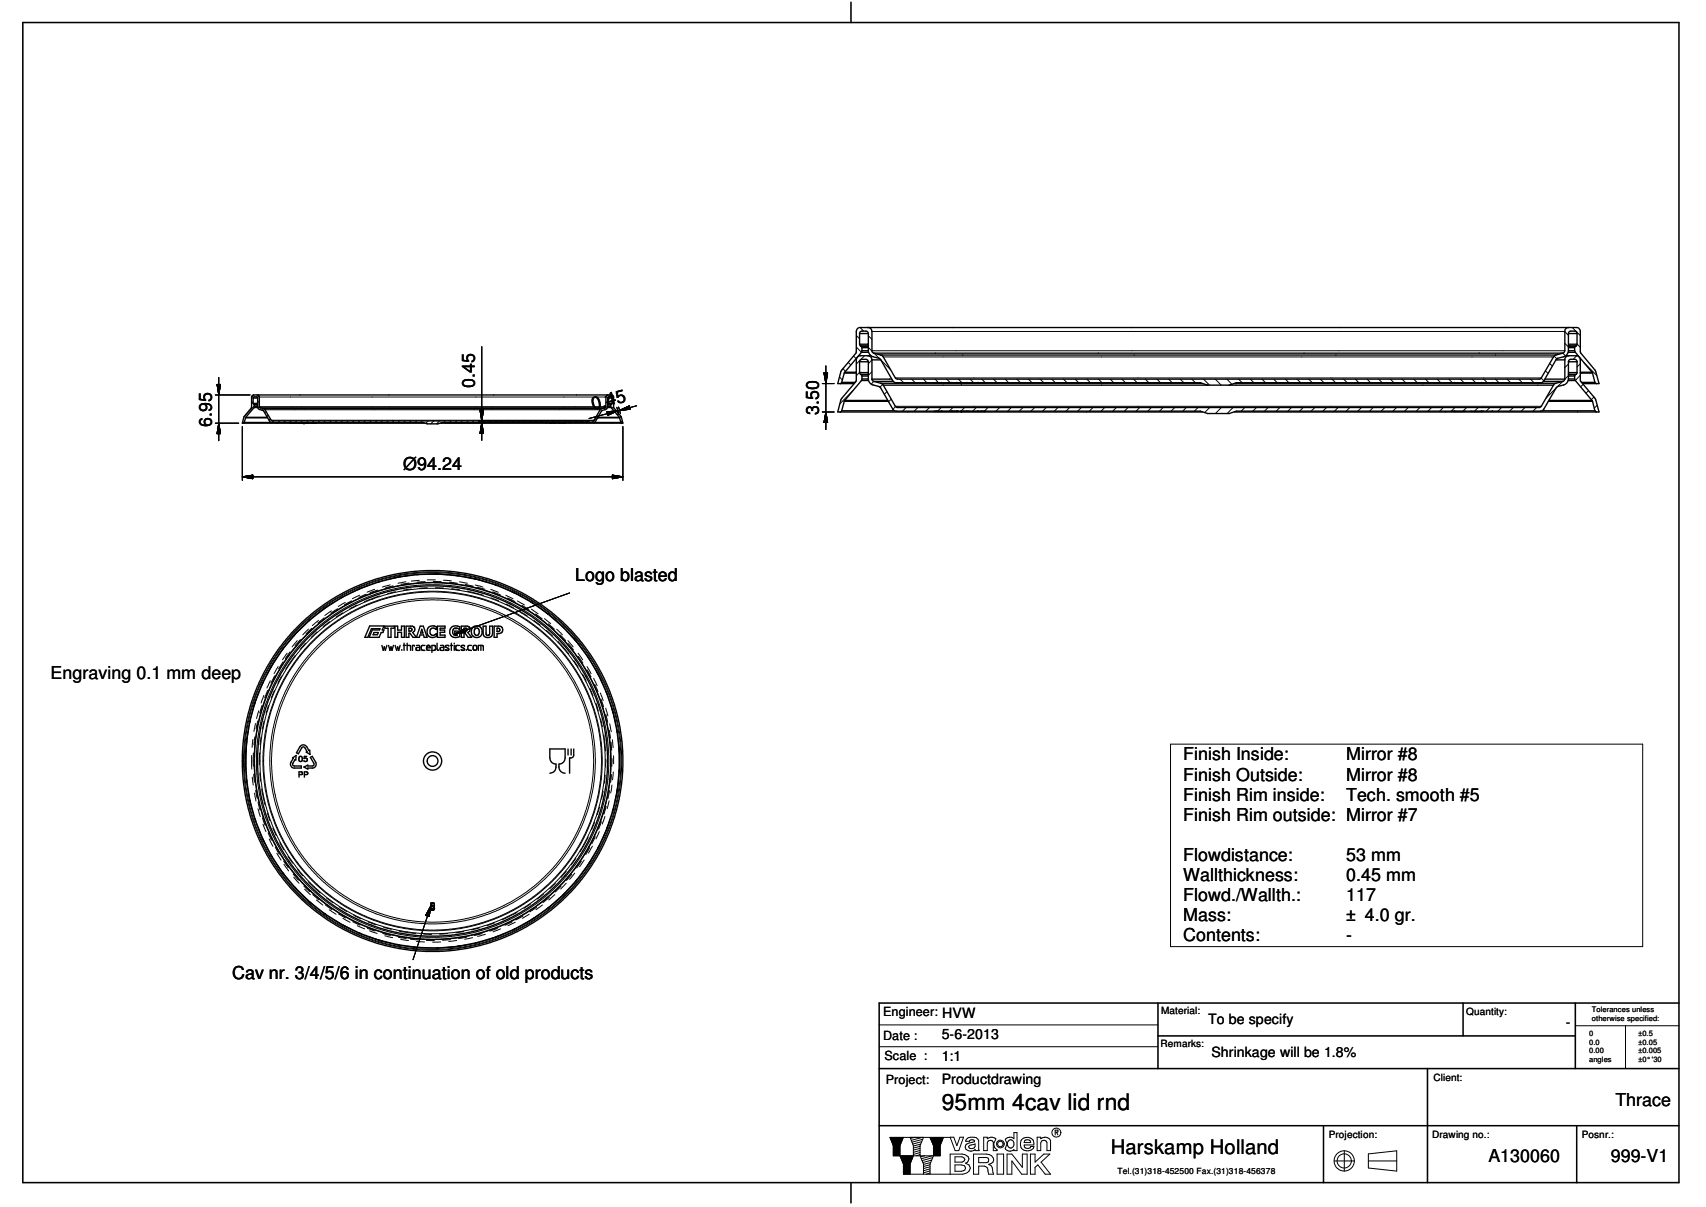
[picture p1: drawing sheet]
<svg xmlns="http://www.w3.org/2000/svg" width="420mm" height="297mm" viewBox="0 0 420 297" stroke-linecap="round" stroke-linejoin="round" font-family="sans-serif">
<g fill="none" stroke="#000" stroke-width=".38">
<path d="M5.6 5.5h407.9v285.5h-407.9zM209.6 .6v4.9M285.2 254.9h102.8M285.2 246.8v16.2M360.3 246.8v8.1M388 246.8v16.2M413.5 246.8h-197v44.2M216.5 277h197M216.5 263h197M326 277v14M351.6 263v28M388.3 277v14"/>
<path d="M209.6 291v5"/>
</g>
<path d="M328.6 285.7h4.9M331.1 283.2v5M337 285.7h7" fill="none" stroke="#000" stroke-width=".25" stroke-dasharray="10 2 2 2"/>
<g fill="none" stroke="#000" stroke-width=".25">
<path d="M53 97.2h8.6M53.5 94.6h.8l-.4 2.6zM53.9 92.9v15.6M62.3 98.8l-.3 .4M62.6 97.2l-.6 .6M62.6 99.9l-2.2 2.3M63.8 97.4l-.4 .4M63.9 97.7h85.3M63.9 98.7l-.5 .4M118.6 85.3v23.1M149.6 98.8l-.4 .4M149.8 97.2l-.6 .6"/>
<path d="M151 97.4l-.3 .3M151.1 98.7l-.4 .4M156.8 99.9l-11.7 3.1M202.5 94.4h2.9M202.9 91.8h.9l-.4 2.6zM203.4 90v15.7M206.7 92.8l.8 .7M207.6 90.7l.6 .7M208.9 89.2l.6 .6M210 96.2l-3.2 3.2M210.2 87.6l.7 .7M210.9 82.5l.8 .9"/>
<path d="M210.9 85.4l1.3 1.3M211.7 91.7l-.8 .8M211.8 80.6l.9 .9M212.9 87.5l-2 2.1M213.9 82.6l.8 .9M213.9 85.5l.8 .9M214.7 86.3h170.7M214.7 81.6h170.7M214.7 88.6l-.8 .9M214.7 91.5l-.8 .9M215.2 93.9l-.6 .6M215.3 86.9l1.3 1.4"/>
<path d="M216.9 88.6l2.5 2.4M217.3 94.7l-.6 .6M217.5 87.8h165.1M218.4 96.4l-.6 .6M219.5 98.2l-.6 .7M220.5 100h159.1M220.5 93h159.1M221.6 93.3l1 .9M224.5 93.3l.9 .9M227.4 93.3l.9 .9M230.3 93.3l.9 .9M233.2 93.3l.8 .9"/>
<path d="M236 93.3l.9 .9M238.9 93.3l.9 .9M241.8 93.3l.9 .9M244.7 93.3l.9 .9M247.6 93.3l.8 .9M250.4 93.3l.9 .9M253.3 93.3l.9 .9M256.1 93.3l1 .9M259 93.3l.9 .9M261.9 93.3l.9 .9M264.8 93.3l.9 .9M267.7 93.3l.9 .9"/>
<path d="M270.5 93.3l.9 .9M273.4 93.3l.9 .9M276.3 93.3l.9 .9M279.2 93.3l.9 .9M282.1 93.3l.8 .9M284.9 93.3l.9 .9M287.8 93.3l.9 .9M290.6 93.3l1 .9M293.5 93.3l.9 .9M296.4 93.3l1.5 1.5M299.3 93.3l1.5 1.5M302.2 93.3l1.2 1.3"/>
<path d="M305 93.3l.9 .9M307.9 93.3l.9 .9M310.8 93.3l.9 .9M313.7 93.3l.9 .9M316.6 93.3l.8 .9M319.4 93.3l.9 .9M322.3 93.3l.9 .9M325.2 93.3l.9 .9M328 93.3l1 .9M330.9 93.3l.9 .9M333.8 93.3l.9 .9M336.7 93.3l.9 .9"/>
<path d="M339.5 93.3l.9 .9M342.4 93.3l.9 .9M345.3 93.3l.9 .9M348.2 93.3l.9 .9M351.1 93.3l.8 .9M353.9 93.3l.9 .9M356.8 93.3l.9 .9M359.7 93.3l.9 .9M362.5 93.3l1 .9M365.4 93.3l.9 .9M368.3 93.3l.9 .9M371.2 93.3l.9 .9"/>
<path d="M374 93.3l.9 .9M376.9 93.3l.9 .9M379.5 93l.7 .7M380.6 91.3l.7 .6M381.7 89.5l.6 .6M382.8 87.7l.6 .6M383.2 95.5l-2.5 2.5M384.8 93.9l-1.3 1.3M384.9 86.9l.7 .7M385.4 81.6l.9 .9M385.4 84.5l.9 .9M386.3 89.6l-.9 .9"/>
<path d="M386.3 92.5l-1 .8M387.2 80.6l2 2M388.3 87.5l-.9 .9M388.4 84.7l.8 .8M389.2 89.5l-.8 .8M389.2 92.4l-1.2 1.2M389.9 94.6l-.6 .6M390.1 89.2l3.2 3.2M391.2 96.1l-.6 .7M392.5 97.7l-.6 .6M393.3 99.7l-.7 .8M53 104.1h5.8"/>
<path d="M53.9 104.1l.4 2.6h-.8zM59.7 117.3l2.6-.4v.9zM59.7 117.3h93.7M59.7 105v13.2M60.2 103.8l-.4 .3M63.9 100.1h85.3M63.9 100.1l-.4 .4M64.8 100.6l-.3 .3M65.3 100.8h82.5M65.5 101.3l-.3 .3M66 102.2l-.3 .3M66.5 103l-.3 .4"/>
<path d="M66.8 103.4h79.5M67.4 103.6l-.4 .4M68.9 103.6l-.5 .4M70.3 103.6l-.5 .4M71.7 103.6l-.5 .4M73.1 103.6l-.5 .4M74.5 103.6l-.5 .4M75.9 103.6l-.5 .4M77.3 103.6l-.5 .4M78.7 103.6l-.4 .4M80.1 103.6l-.4 .4M81.5 103.6l-.4 .4"/>
<path d="M82.9 103.6l-.4 .4M84.3 103.6l-.4 .4M85.7 103.6l-.4 .4M87.2 103.6l-.5 .4M88.5 103.6l-.4 .4M89.9 103.6l-.4 .4M91.3 103.6l-.4 .4M92.8 103.6l-.5 .4M94.2 103.6l-.5 .4M95.6 103.6l-.5 .4M97 103.6l-.4 .4M98.4 103.6l-.5 .4"/>
<path d="M99.8 103.6l-.5 .4M101.2 103.6l-.5 .4M102.6 103.6l-.4 .4M104 103.6l-.4 .4M105.4 103.6l-.6 .6M106.8 103.6l-.7 .7M108.2 103.6l-.7 .7M109.6 103.6l-.4 .4M109.6 104h9.9M111.1 103.6l-.5 .4M112.5 103.6l-.5 .4M113.9 103.6l-.5 .4"/>
<path d="M115.3 103.6l-.5 .4M116.7 103.6l-.5 .4M117.8 103.6h27.4M118.1 103.6l-.5 .4M118.2 101h.9l-.5 2.6zM118.6 104l.5 2.6h-.9zM119.5 103.6l-.5 .4M120.9 103.6l-.4 .4M122.3 103.6l-.4 .4M123.7 103.6l-.4 .4M125.1 103.6l-.4 .4M126.5 103.6l-.4 .4"/>
<path d="M127.9 103.6l-.4 .4M129.4 103.6l-.5 .4M130.8 103.6l-.5 .4M132.2 103.6l-.5 .4M133.6 103.6l-.5 .4M135 103.6l-.5 .4M136.4 103.6l-.5 .4M137.8 103.6l-.5 .4M139.2 103.6l-.4 .4M140.6 103.6l-.4 .4M142 103.6l-.4 .4M143.4 103.6l-.5 .4"/>
<path d="M144.8 103.6l-.4 .4M147.4 102.4l-1.6 1.6M149.5 101.3l2.6-.2-2.4 1.1zM149.6 100.2l-.6 .6M150.8 116.9l2.6 .4-2.6 .5zM151.1 100.1l-.4 .4M151.7 101l-.4 .3M151.9 100.2l.5 1.8M152.3 101.7l-.3 .3M152.3 100.2l.5 1.6M152.6 101l2.4-1.1 .2 .8zM152.9 102.5l-.3 .3"/>
<path d="M153.3 103.6l-.4 .3M153.4 105v13.2M202.5 101.4h2.9M203.4 101.4l.4 2.6h-.9zM220.6 100l-.7 .7M223.2 100.3l-.9 .9M226 100.3l-.8 .9M228.9 100.3l-.9 .9M231.8 100.3l-.9 .9M234.7 100.3l-.9 .9M237.6 100.3l-.9 .9M240.4 100.3l-.8 .9"/>
<path d="M243.3 100.3l-.9 .9M246.2 100.3l-.9 .9M249.1 100.3l-.9 .9M252 100.3l-1 .9M254.8 100.3l-.9 .9M257.7 100.3l-.9 .9M260.6 100.3l-.9 .9M263.4 100.3l-.9 .9M266.3 100.3l-.9 .9M269.2 100.3l-.9 .9M272.1 100.3l-.9 .9M274.9 100.3l-.8 .9"/>
<path d="M277.8 100.3l-.9 .9M280.7 100.3l-.9 .9M283.6 100.3l-.9 .9M286.5 100.3l-.9 .9M289.3 100.3l-.9 .9M292.2 100.3l-.9 .9M295.1 100.3l-.9 .9M297.9 100.3l-1.2 1.3M300.8 100.3l-1.5 1.5M303.7 100.3l-1.5 1.5M306.6 100.3l-.9 .9M309.4 100.3l-.8 .9"/>
<path d="M312.3 100.3l-.9 .9M315.2 100.3l-.9 .9M318.1 100.3l-.9 .9M321 100.3l-.9 .9M323.8 100.3l-.9 .9M326.7 100.3l-.9 .9M329.6 100.3l-.9 .9M332.4 100.3l-.9 .9M335.3 100.3l-.9 .9M338.2 100.3l-.9 .9M341.1 100.3l-.9 .9M343.9 100.3l-.8 .9"/>
<path d="M346.8 100.3l-.9 .9M349.7 100.3l-.9 .9M352.6 100.3l-.9 .9M355.5 100.3l-.9 .9M358.3 100.3l-.9 .9M361.2 100.3l-.9 .9M364.1 100.3l-.9 .9M366.9 100.3l-.9 .9M369.8 100.3l-.9 .9M372.7 100.3l-.9 .9M375.6 100.3l-.9 .9M378.4 100.3l-.8 .9"/>
<path d="M73.2 155.5l-.5 .6M80.7 149.2l-.6 .4M89.3 144.6l-.7 .3M98.8 141.9l-.8 .2M107.8 141.3h.7M112 156l2.4-1.2 .3 .8zM117.5 142.6l.7 .2M126.6 145.9l.7 .3M134.9 151.1l.6 .5M140.3 145.9l-28.3 10.1M142 157.9l.4 .6M63.1 172.1l-.2 .7"/>
<path d="M67.3 163.3l-.4 .6M147.4 166.1l.3 .7M150.9 175.2l.2 .7M60.5 186.4v.9M60.9 181.7l-.1 .7M61.4 196.3l.2 .7M152 194.6l-.2 .7M152.5 184.8v.8M288.3 183.1h116.3v49.9h-116.3zM64.3 205.6l.3 .7M69.2 214.1l.4 .6M144.9 212.7l-.4 .6"/>
<path d="M149.4 204l-.3 .7M75.7 221.4l.5 .5M83.6 227.2l.6 .3M92.5 231.1l.7 .3M102.1 233.1h.8M106.1 222.9l-.4 2.7-.9-.3zM106.1 222.9l-4.4 13.3M112.6 232.9l-.7 .1M122.2 230.5l-.8 .3M130.9 226.3l-.6 .4M138.6 220.3l-.5 .5M216.5 252.2h68.7"/>
<path d="M216.5 257.6h68.7M388 252.4h25.5M400.3 252.4v10.6M219.4 279.9l-.2 .1M219.5 279.9l-.2 .2M219.7 279.9l-.4 .3M219.8 279.9l-.4 .4M219.9 279.9l-.5 .5M220.1 279.9l-.7 .6M220.2 279.9l-.7 .7M220.3 279.9l-.8 .8M220.5 279.9l-.9 .9"/>
<path d="M220.6 279.9l-1 1M220.8 279.9l-1.1 1.1M220.9 279.9l-1.2 1.2M221.1 279.9l-1.4 1.3M221.2 279.9l-1.5 1.4M221.3 279.9l-1.5 1.5M221.5 279.9l-1.7 1.6M221.6 279.9l-1.7 1.7M221.8 279.9l-1.9 1.8M221.9 279.9l-1.9 1.9M222 279.9l-2 2M222.2 279.9l-2.2 2.2"/>
<path d="M222.3 279.9l-2.3 2.3M222.5 279.9l-2.5 2.4M222.5 279.9l-.9 2M224.1 279.9l.8 2v2.5M225.2 279.9l-1 .3M227.2 279.9l-2.8 .7M227.4 279.9l-.8 2v2.5l.8 2.1v2.5M229.1 279.9l.8 2M229.1 279.9h.1M229.3 279.9l-.2 .1M229.4 279.9l-.2 .2M229.5 279.9l-.3 .3"/>
<path d="M229.7 279.9l-.5 .4M229.8 279.9l-.5 .5M229.9 279.9l-.6 .6M230.1 279.9l-.7 .7M230.2 279.9l-.8 .8M230.4 279.9l-1 .9M230.5 279.9l-1 1M230.7 279.9l-1.2 1.1M230.8 279.9l-1.2 1.2M231 279.9l-1.4 1.3M231.1 279.9l-1.5 1.4M231.2 279.9l-1.5 1.5"/>
<path d="M231.4 279.9l-1.7 1.6M231.5 279.9l-1.7 1.7M231.6 279.9l-1.8 1.8M231.8 279.9l-1.9 1.9M231.9 279.9l-2 2M232.1 279.9l-2.2 2.2M232.2 279.9l-2.3 2.3M234 279.9h.9l.8 2 .7-2h.9l-1.2 3.3h-.9zM234 279.9h-14.8l.8 2M242.3 279.9h.9v.3l.1-.1a1.57 1.57 0 0 1 2 .2l-.6 1.2 .3 .9 .6 .6v.2h-1v-2.1l-.6-.5-.6 .2-.2 .5v1.9h-.9zM255.4 279.9h.9v.3a1.52 1.52 0 0 1 2.4 .6v2.4h-.9v-2.1l-.3-.3a.81 .81 0 0 0-1.2 .5v1.9h-.9zM259.9 278.6h.6l.1-.4-.7-.1v1.2"/>
<path d="M260.2 278.6l.4 .7M220 281.9v2.5h11.6v-2.5M221.6 281.9v2.5l.9 2.1M221.6 284.4h.1M221.6 284.2l-.2 .2M221.6 284.1l-.3 .3M221.6 283.9l-.4 .5M221.6 283.8l-.6 .6M221.6 283.6l-.7 .8M221.6 283.5l-.8 .9M221.6 283.4l-1 1M221.6 283.2l-1.1 1.2"/>
<path d="M221.6 283.1l-1.3 1.3M221.6 283l-1.4 1.4M221.6 282.8l-1.6 1.6M221.6 282.7l-1.6 1.6M221.6 282.5l-1.6 1.7M221.6 282.4l-1.6 1.6M221.6 282.2l-1.6 1.7M221.6 282.1l-1.6 1.7M221.6 281.9l-1.6 1.7M221.7 284.4h.1M221.7 281.7l-1.7 1.8M221.9 281.5l-1.9 1.8"/>
<path d="M221.9 284.4l-.2 .2M221.9 281.3l-1.9 1.9M222 284.4l-.3 .2M222 281l-2 2M222.1 280.8l-2.1 2.1M222.1 284.4l-.3 .3M222.2 280.5l-2.2 2.2M222.2 284.4l-.4 .5M222.3 280.3l-2.3 2.3M222.4 280.1l-2.4 2.4M222.4 284.4l-.5 .5M222.5 289h14.6a1.56 1.56 0 0 0 1.7-2l-.2-.3-.8-.4a1.07 1.07 0 0 0 .8-1.2 1.07 1.07 0 0 0-1-1l-3.6-.1v5"/>
<path d="M222.5 286.5v2.5M222.5 284.4l-.6 .6M222.7 284.4l-.8 .8M222.8 284.4l-.8 .8M223 284.4l-1 1M223.1 284.4l-1 1.1M223.3 284.4l-1.2 1.1M223.4 284.4l-1.2 1.3M223.5 284.4l-1.3 1.3M223.7 284.4l-1.5 1.4M223.8 284.4l-1.5 1.6M223.9 284.4l-1.6 1.6"/>
<path d="M224.1 284.4l-1.7 1.8M224.1 286.5v2.5M224.1 288.9v.1M224.1 288.8l-.2 .2M224.1 288.6l-.3 .4M224.1 288.5l-.5 .5M224.1 288.3l-.6 .7M224.1 288.2l-.8 .8M224.1 288l-.9 1M224.1 287.9l-1 1.1M224.1 287.7l-1.2 1.3M224.1 287.6l-1.3 1.4"/>
<path d="M224.1 287.5l-1.4 1.5M224.1 287.3l-1.6 1.7M224.1 287.2l-1.6 1.6M224.1 287.1l-1.6 1.6M224.1 286.9l-1.6 1.6M224.1 286.8l-1.6 1.6M224.1 286.6l-1.6 1.7M224.1 286.5l-1.6 1.6M224.2 286.3l-1.7 1.7M224.2 284.4l-1.8 1.9M224.3 286l-1.8 1.9M224.4 284.4l-1.9 1.9"/>
<path d="M224.4 285.8l-1.9 1.9M224.5 285.5l-2 2.1M224.5 284.4l-2 2.1M224.6 285.3l-2.1 2.1M224.7 284.4l-2.2 2.2M224.7 285.1l-2.2 2.2M224.8 284.9l-2.3 2.2M224.8 284.4l-2.3 2.3M224.9 284.6l-2.4 2.4M224.9 284.4l-.8 2.1M224.9 284.4l-2.4 2.5M226.6 284.1l-1 .3"/>
<path d="M226.6 283.6l-1.7 .5M226.6 283.1l-1.7 .5M226.6 282.6l-1.7 .4M226.6 282.1l-1.7 .4M226.8 281.6l-1.9 .4M227 281l-2.2 .6M227.2 280.4l-2.6 .7M227.7 284.4l-1 .3M229.1 288.7l-1 .3M229.1 288.2l-1.7 .4M229.1 287.7l-1.7 .4M229.1 287.1l-1.7 .5"/>
<path d="M229.1 286.6l-1.7 .5M229.2 286.1l-1.8 .5M229.5 285.5l-2.2 .6M229.6 284.4l-2.7 .8M229.7 284.9l-2.6 .7M229.9 281.9v2.5l-.8 2.1v2.5M231.6 281.9l.8-2-2.5 2.4M231.6 284.4h-.1M231.6 284.2l-.3 .2M231.6 284.1l-.4 .3M231.6 283.9l-.6 .5M231.6 283.8l-.7 .6"/>
<path d="M231.6 283.6l-.8 .8M231.6 283.5l-1 .9M231.6 283.4l-1.1 1M231.6 283.2l-1.2 1.2M231.6 283.1l-1.4 1.3M231.6 283l-1.5 1.4M231.6 282.8l-1.7 1.6M231.6 282.7l-1.7 1.6M231.6 282.5l-1.7 1.7M231.6 282.4l-1.7 1.6M231.6 282.2l-1.7 1.7M231.6 282.1l-1.7 1.7"/>
<path d="M231.6 281.9l-1.7 1.7M231.6 281.7l-1.7 1.8M231.7 281.5l-1.8 1.8M231.8 281.3l-1.9 1.9M231.9 281l-2 2M232 280.8l-2.1 2.1M232.1 280.5l-2.2 2.2M232.2 280.3l-2.3 2.3M232.3 280.1l-2.4 2.4M235.2 286.7l2.2 .2 .4 .5-.2 .6-.8 .2h-1.6zM235.2 284.7h1.7l.5 .3 .2 .4-.7 .6h-1.7zM238 280.4a1.89 1.89 0 0 1 3 .4l.2 2.4h-.9l-.2-.3a1.54 1.54 0 0 1-2.4-.5v-.2a1.55 1.55 0 0 1 1.7-1.1l.5-.1 .1-.2a.75 .75 0 0 0-1.3 .1h-.8z"/>
<path d="M238.7 281.9l1.4-.4v.7a.91 .91 0 0 1-1.5 .1zM239.8 284h3.1a1.33 1.33 0 0 1 1.5 .6 1.33 1.33 0 0 1-.2 1.7l-.7 .3 .7 .4 .5 2h-1.2a2.5 2.5 0 0 0-.7-1.9l-1.8-.1v2h-1.2zM241 284.9l2.3 .1 .2 .7-.2 .3-.4 .1h-1.9zM245.6 284h1.6v5h-1.6zM247.7 280.2a1.49 1.49 0 0 1 2 0v-1.5h.8v4.5h-.8v-.3l-.1 .1a1.42 1.42 0 0 1-2-.3l.4-1.2-.4-1zM248 284h1.2l2.6 3.3v-3.3h1.2v5h-1.4l-2.4-3.3v3.3h-1.2zM248.3 280.9a.77 .77 0 0 1 .8-.4 .77 .77 0 0 1 .6 .8 .94 .94 0 0 1-.9 1.2 1.08 1.08 0 0 1-.5-1.6zM251.6 280.5a1.72 1.72 0 0 1 2-.5 1.72 1.72 0 0 1 1 1.8h-2.3a.82 .82 0 0 0 .6 .8 .82 .82 0 0 0 .9-.4h.8a1.76 1.76 0 0 1-3 .4 2.25 2.25 0 0 1 0-2.1zM252.4 280.7l.5-.2 .7 .1 .2 .6h-1.5zM253.8 284h1.1v2l2.2-2h1.5l-2.2 2 2.3 3h-1.3l-1.8-2.3-.7 .6v1.7h-1.1zM337 284l7-.8v5l-7-.8z"/>
<circle cx="106.5" cy="187.3" r="46.4"/>
<circle cx="106.5" cy="187.3" r="39.6"/>
<circle cx="106.5" cy="187.3" r="41.6"/>
<circle cx="106.5" cy="187.3" r="42.5"/>
<circle cx="106.5" cy="187.3" r="40.1"/>
<circle cx="106.5" cy="187.3" r="46.1"/>
<circle cx="106.5" cy="187.3" r="43.9"/>
<circle cx="106.5" cy="187.3" r="41.8"/>
<circle cx="106.5" cy="187.3" r="46.6"/>
<circle cx="106.6" cy="187.3" r="43.4"/>
<circle cx="260.2" cy="278.7" r="1.11"/>
<circle cx="246.4" cy="281.5" r=".94"/>
<circle cx="246.4" cy="281.5" r=".66"/>
<circle cx="331" cy="285.7" r="2.49"/>
<circle cx="331.1" cy="285.7" r="1.75"/>
</g>
<g fill="none" stroke="#000" stroke-width=".34">
<path d="M62.3 99.3l.2 .2M62.3 98l.3-.3h.6l.2 .3M62.3 98v1.3M62.3 98h1.1M62.3 99.3h1.1M62.5 99.5l.1 .2M62.5 99.5h.9M62.6 99.7v.4M62.6 99.7h.8M63.4 97.2l.3 .1 .2 .3v2.6l.2 .2M63.4 98v2M149.6 98l.2-.3h.7l.2 .3"/>
<path d="M149.6 98v2M149.6 99.7h.8M149.6 98h1.1M149.6 99.3h1.1M149.6 99.5h1M149.7 97.2l-.5 .3v2.6l-.2 .3M150.4 99.7v.4M150.6 99.5l-.2 .2M150.7 99.3l-.1 .2M150.7 98v1.3M207.3 94.1l-.4 .3M207.3 94.1h3.3"/>
<path d="M207.9 98.8l-.6 2.3M207.9 98.8h10.9M207.9 91.8l-.6 2.3M207.9 91.8h3M208.1 98.6l-.2 .2M208.1 91.6l-.2 .2M208.1 98.6h10.5M208.1 91.6h2.8M210.3 94.4h-4l.9-3.2 3.7-4.5v-5.1a.94 .94 0 0 1 1-1h176.3a.94 .94 0 0 1 1 1v5.2l3.6 4.3 1 3.3h-4M211.7 91.7l.3 .4M211.7 89l.1-.3 .4-.3 1.3 .1 .4 .5M211.7 84.7l.3 .4"/>
<path d="M211.7 82.1l.1-.4 .4-.2h1.3l.4 .6M211.7 82.1v2.6M211.7 89v2.7M211.7 89h2.2M211.7 91.7h2.2M211.7 82.1h2.2M211.7 84.7h2.2M212 92.1l.1 .1M212 92.1h1.9M212 85.1l.1 .1M212 85.1h1.9M212.1 92.2l.2 .3"/>
<path d="M212.1 85.2l.2 .4M212.1 92.2h1.8M212.1 85.2h1.8M212.2 93.6l-4.1 5M212.2 93.6h1.7M212.2 86.7l-4.1 4.9M212.2 86.7h1.7M212.3 93.3l-.1 .3M212.3 86.3l-.1 .4M212.3 85.6v.7M212.3 92.5v.8M212.3 93.3h1.6"/>
<path d="M212.3 92.5h1.6M212.3 86.3h1.6M212.3 85.6h1.6M213.7 87.5a1.01 1.01 0 0 1 1 1.1M213.7 80.6a.94 .94 0 0 1 1 1v4.8l.5 .5M213.9 89v4.5l.2 .6 .7 .6 1.7 .4 .4 .3 3 5.4 .6 .4h75.1l1.8 .6h5.3l1.8-.6h75l.7-.4 3.2-5.5 1.9-.6 .9-.9 .1-4.8M213.9 82.1v4.5l.2 .5 .4 .5 2.1 .6 .3 .2 3 5.3 .6 .5h75.1l1.8 .6M214.5 87.5h-2.6a1.01 1.01 0 0 0-1 1.1v5.2l-3.7 4.3-.9 3.3h89.8M214.7 93.3l.2 .4 .3 .2M214.7 88.6v4.7M214.7 93.3h5M214.7 88.6h2.2"/>
<path d="M215.2 93.9l1.7 .4M215.2 93.9h4.8M215.2 86.9l1.7 .5M215.2 86.9h169.7M216.9 94.3l.6 .5M216.9 87.4l.6 .4 3 5.2 .4 .3h158.3l.4-.3 3-5.2 .6-.4M216.9 94.3h79M216.9 87.4h166.3M217.5 94.8l3 5.2 .4 .3h158.3l.4-.3 3-5.2M217.5 94.8h165.1M230.1 94.2v.1M230.3 94.2v.1"/>
<path d="M230.7 94.1v.2M231.1 94.2v.1M231.2 94.2v.1M231.8 94.1v.2M232 94.2v.1M234.4 94.1v.2M234.6 94.2v.1M234.9 94.2v.1M235.2 94.2v.1M235.5 94.2v.1M235.6 94.1v.2M235.7 94.2v.1"/>
<path d="M235.9 94.2v.1M236 94.2v.1M236.7 94.2v.1M236.8 94.1v.2M236.9 94.2v.1M237.3 94.2v.1M237.6 94.2v.1M238 94.2v.1M238.2 94.1v.2M238.6 94.2v.1M240.8 94.2v.1M240.9 94.1v.2"/>
<path d="M241.6 94.2v.1M241.7 94.2v.1M242.1 94.1v.2M242.5 94.2v.1M242.7 94.2v.1M304.2 94.3h79M357.8 94.2v.1M358.3 94.1v.2M360.8 94.2v.1M362.3 94.2v.1M364.9 94.1v.2M365.3 94.2v.1"/>
<path d="M367.5 94.1v.2M380.1 93.9h4.8M380.5 93.3h4.9M381.3 98.8h10.9M381.5 98.6h10.6M383.2 94.3l-.6 .5M383.2 88.6h2.2M384.9 93.9l-1.7 .4M384.9 86.9l-1.7 .5M385.4 93.3l-.5 .6M385.4 88.6v4.7M385.6 87.5h2.6a1.01 1.01 0 0 1 1 1.1v5.2l3.6 4.2 1 3.4h-89.8"/>
<path d="M386.2 93.6h1.8M386.2 86.7h1.8M386.3 89l.1-.3 .3-.3 1.4 .1 .3 .5M386.3 82.1l-.1 4.8-.6 .7-2 .6-.3 .2-3.1 5.3-.7 .5h-75l-1.8 .6M386.3 82.1l.1-.4 .3-.2h1.4l.3 .6M386.3 93.3h1.5M386.3 92.5h1.5M386.3 89h2.1M386.3 91.7h2.1M386.3 92.1h1.9M386.3 92.2h1.7M386.3 86.3h1.5"/>
<path d="M386.3 85.6h1.5M386.3 82.1h2.1M386.3 84.7h2.1M386.3 85.1h1.9M386.3 85.2h1.7M386.4 87.5a.94 .94 0 0 0-1 1.1M386.4 80.6a.88 .88 0 0 0-1 1v4.7l-.5 .6M387.8 93.3l.2 .3M387.8 86.3l.2 .4M387.8 85.6v.7M387.8 92.5v.8M388 93.6l4.1 5"/>
<path d="M388 86.7l4.1 4.9M388 92.2l-.2 .3M388 85.2l-.2 .4M388.2 92.1l-.2 .1M388.2 85.1l-.2 .1M388.4 91.7l-.2 .4M388.4 84.7l-.2 .4M388.4 82.1v2.6M388.4 89v2.7M389.2 91.6h2.9M389.2 91.8h3M389.5 94.1h3.3"/>
<path d="M392.1 98.6l.1 .2M392.1 91.6l.1 .2M392.2 98.8l.6 2.3M392.2 91.8l.6 2.3M392.8 94.1l.4 .3M60.1 104l-.1 .1M60.1 104h6.6M60.5 102.8l-.4 1.2M60.5 102.8h5.4M60.5 102.7v.1M60.5 102.7h5.4M62.6 100.3l-2.1 2.4"/>
<path d="M62.6 100.3h.8M62.6 100.1v.2M62.6 100.1h.8M63.4 100l.3 .6 1.2 .5 1.6 2.7 .3 .2h37.5l.9 .3h2.7l.9-.3h37.5l.3-.2 1.6-2.7 1.2-.5 .2-.6M64.1 100.4l.9 .2M64.1 100.4h84.9M65 100.6l.3 .2 1.7 2.8h79.1l1.7-2.8 .3-.2M65 100.6h83.1M71.5 104v.1M71.7 104v.1M71.8 104v.1M72 104v.1"/>
<path d="M72.1 104v.1M72.4 104v.1M72.5 104v.1M73.7 104v.1M74 104v.1M74.1 104v.1M74.3 104v.1M74.4 104v.1M74.5 104v.1M74.8 104v.1M74.9 104v.1M75 104v.1"/>
<path d="M75.1 104v.1M75.3 104v.1M75.5 104v.1M75.6 104v.1M75.8 104v.1M76.9 104v.1M77 104v.1M77.3 104v.1M77.5 104v.1M77.8 104v.1M77.9 104v.1M104.6 104.1h-44.9l.4-1.6 1.9-2.2v-2.7l.2-.3 .3-.1h88.1l.3 .1 .2 .3v2.7l1.8 2.2 .5 1.6h-44.9"/>
<path d="M135.4 104v.1M135.6 104v.1M136.9 104v.1M137.7 104v.1M139 104v.1M139.2 104v.1M140.3 104v.1M146.4 104h6.5M147.2 102.8h5.4M147.2 102.7h5.4M149 100.4l-.9 .2M149.6 100.3h.9"/>
<path d="M149.6 100.1h.8M150.4 100.1l.1 .2M150.5 100.3l2.1 2.4M152.6 102.7v.1M152.6 102.8l.3 1.2M152.9 104l.2 .1M207.3 101.1l-.4 .3M207.3 101.1h13M230.1 101.2h5.9M230.3 101.2v.1M230.7 101.1v.2M231.1 101.2v.1"/>
<path d="M231.2 101.2v.1M231.8 101.1v.2M232 101.2v.1M234.4 101.1v.2M234.6 101.2v.1M234.9 101.2v.1M235.2 101.2v.1M235.5 101.2v.1M235.6 101.1v.2M235.7 101.2v.1M235.9 101.2v.1M236.7 101.2h6"/>
<path d="M236.8 101.1v.2M236.9 101.2v.1M237.3 101.2v.1M237.6 101.2v.1M238 101.2v.1M238.2 101.1v.2M238.6 101.2v.1M240.8 101.2v.1M240.9 101.1v.2M241.6 101.2v.1M241.7 101.2v.1M242.1 101.1v.2"/>
<path d="M242.5 101.2v.1M357.8 101.2h3M358.3 101.1v.2M362.3 101.2h3M364.9 101.1v.2M367.5 101.1v.2M379.8 101.1h13M392.8 101.1l.4 .3M69.8 159.6l-.4 .5M72.7 156.1l-.4 .5M76.5 152.4l-.5 .5M80.1 149.6l-.6 .5"/>
<path d="M84.5 146.9l-.6 .3M88.6 144.9l-.6 .3M91 154.1h3.6l-.5 .9h.5l-.3 .7h-.4l-.5 1.1h-2.5l.8-1.8h1.8l.1-.3h-2.1l-.9 2.1h-.7zM92.1 155.7h1.1l-.2 .5h-1.1zM93.6 143.1l-.7 .2M94.1 158.8l.3 1.3 .2-.9 .3 .9 .4-1.3M94.8 154.1h2.3v.5h-.8v2.2h-.7v-2.2h-.8zM95.7 158.8l.3 1.3 .3-.9 .3 .9 .3-1.3M97.3 154.1h.6v1h1v-1h.7v2.7h-.7v-1.2h-1v1.2h-.6zM97.3 158.8l.4 1.3 .2-.9 .3 .9 .3-1.3M98 142a46.2 46.2 0 0 1 19.5 .6M98 142a46.1 46.1 0 0 0-36.5 55"/>
<path d="M98 142.1l-.7 .1M99 159.9v.2M99.3 158.8h.6M99.5 158.3v1.8M100 154.1h1.5l.6 .3v.8l-.5 .5 1 1.1 .9-2.7h.8l.9 2.7h-.7l-.2-.5h-.8l-.2 .5h-1.6l-.7-1h-.3v1h-.7zM100.3 158.8l.8 .2v1.1M100.3 158.3v1.8M100.7 154.6l.7 .1-.1 .5-.6 .1zM102.1 159l-.1-.2h-.4v1.3M102.6 158.8l.7 .1 .1 1.2-.8-.1v-.7h.8M103.2 141.4h-.7M103.9 154.9l.3 .9h-.6z"/>
<path d="M104.6 158.8h-.6l-.3 .3 .1 .8 .2 .1 .6 .1M105.1 159.4h.8l-.2-.6-.6 .2v.8l.2 .2h.6M105.6 154.3a1.57 1.57 0 0 1 1.4-.2l.5 .2v.6a.87 .87 0 0 0-.9-.4 .87 .87 0 0 0-.7 .6v.7a.88 .88 0 0 0 .7 .6 .88 .88 0 0 0 .9-.4v.6a1.73 1.73 0 0 1-1.9-.1l-.4-.7v-.9zM107 141.3h.8M107.6 158.3v1.5l.4 .2M107.7 154.1h1.9v.5h-1.2v.5h1.1v.5h-1.1v.7h1.2v.5h-1.9zM108.5 158.8l.8 .1v1.2l-.8-.1v-.7h.8M110.6 159.8l-.3 .3-.6-.2M110.6 159l-.2-.2h-.6l-.1 .2 .9 .8M111 158.8h.5M111.2 154.4l.9-.4 1.1 .3v.6l-.6-.3h-.6l-.5 .6 .1 .8 .5 .4h.5v-.6h-.6v-.5h1.2v1.4l-1.3 .2-.7-.4-.4-.7v-.9zM111.2 158.3v1.8"/>
<path d="M111.9 158.3v.2M111.9 158.8v1.3M112.3 141.6l.7 .1M113.1 158.8h-.7l-.1 .2v.9l.8 .2M113.6 154.1h1.5l.6 .3v.8l-.5 .5 1 1.1h-.9l-.8-1h-.2v1h-.7zM114.3 154.6l.7 .1-.1 .5-.6 .1zM114.4 159.8l-.3 .3-.4-.1-.1-.1M114.4 159l-.1-.2-.7 .2 .1 .3 .7 .5M114.8 159.9v.2M116.1 158.8h-.7l-.2 .3 .1 .8 .1 .1 .7 .1M116.6 159l.7-.1 .1 .2-.1 .9h-.6l-.2-.2zM116.7 142.4l.8 .2"/>
<path d="M117 154.7l.2-.1a.94 .94 0 0 1 .9 .8 .94 .94 0 0 1-.7 1 1.01 1.01 0 0 1-.6-1.4zM117.5 142.6a45.6 45.6 0 0 1 24.5 15.3M118.4 158.8v1.3M119 154.1h.7v1.7a.46 .46 0 0 0 .1 .5 .46 .46 0 0 0 .6 0l.2-.3v-1.9h.7v2.1l-.3 .4-.6 .3-.9-.1-.4-.5zM121.7 154.1h1.6a.91 .91 0 0 1 .6 1 .91 .91 0 0 1-.9 .8h-.6v.9h-.7zM121.8 143.9l.7 .2M122.4 154.6l.7 .2-.1 .5-.6 .1zM126 145.6l.6 .3M130.6 148.1l.6 .4M138.4 154.1l.5 .5M141.5 157.4l.5 .5M142 157.9a46 46 0 0 1 2.9 54.8"/>
<path d="M61.6 177.2l-.1 .7M62.9 172.8l-.3 .7M64.8 168l-.3 .6M66.9 163.9l-.4 .6M106.4 160.1l.8-.2-.1-1-.7-.1v1.8M110 160l.1 .1M113.9 160v.1M113.9 160.1h.1M117.8 160.1v-1.3h1.1l.1 .2v1.1M144.7 161.5l.4 .6M147 165.4l.4 .7M149.3 170.2l.2 .7"/>
<path d="M150.7 174.5l.2 .7M151.9 179.6l.1 .7M60.5 187.3v.7M60.7 191.8l.1 .7M60.8 182.4l-.1 .8M61.5 197l1.4 4.7 1.7 4.6M61.6 197l.1 .7M72 186.5l.9-.6-.1 1.1-.1-.1-.6 .9a.43 .43 0 0 0 0 .5 .43 .43 0 0 0 .4 .2h1.7v.5h-1.7a.95 .95 0 0 1-.8-1.4l.5-1zM73.6 190.6h.8l.1-.5-.9-.2v1.4M73.8 186.2a.63 .63 0 0 1 .7 .4 .63 .63 0 0 1-.4 .8l-.5-.2zM73.9 183.8l.7-.5 .7 .2 .8 1.2 .2-.1 .1 1.1-1-.6 .2-.1-.5-1a.45 .45 0 0 0-.8 0l-.8 1.5-.5-.2zM75 190.6h.7l.1-.4-.3-.3h-.5v1.4"/>
<path d="M75.6 186.1h-.6l-.1 .6a.46 .46 0 0 1 .7 0 .46 .46 0 0 1-.1 .6 .46 .46 0 0 1-.7-.1M76.4 186.4l.5-.3 .9 1.5v.8a.85 .85 0 0 1-.9 .6h-1.1v.3l-1-.5 1-.5v.2l1.4-.1 .1-.5zM135.4 190.3a1.52 1.52 0 0 0 1.5-1.5v-.8a1.51 1.51 0 0 1-1.5-1.5v-2.2h3.8v2.2a1.51 1.51 0 0 1-1.5 1.5v.8a1.52 1.52 0 0 0 1.5 1.5M139.9 184.3v1.5M140.7 184.3v1.5M141.3 184.3v1.8a.83 .83 0 0 1-1 .4v3.8M151 199.1l-.2 .6M152.1 193.9l-.1 .7M152.4 184.1l.1 .7M152.5 189.4v.7M62.8 201.4l.2 .7M64.6 206.3l.4 .7"/>
<path d="M64.6 206.3a46.1 46.1 0 0 0 19.6 21.2M66.7 210.4l.4 .5M69.6 214.7l.5 .6M72.5 218.2l.5 .5M139.2 219.7l-.6 .6M142.2 216.4l-.5 .5M144.9 212.7l-2.9 4-3.3 3.6M145.3 212.1l-.4 .6M147.5 208.2l-.3 .6M149.6 203.3l-.2 .7M76.2 221.9l.6 .5M79.8 224.7l.6 .4"/>
<path d="M84.2 227.5l.7 .4M84.2 227.5l4.4 2.2 4.6 1.7M88.3 229.5l.7 .3M93.2 231.4l.8 .1M97.7 232.4l.7 .2M102.9 233.1l.7 .1M106.1 222.2h.5a.36 .36 0 0 1 .4 .4 .36 .36 0 0 1-.4 .3M106.1 222.9h.5M106.2 222.9l-.1 .1M106.5 222.2l-.5 1.4h1M106.6 222.9l.3 .1M106.7 223.1v.9"/>
<path d="M106.8 222.2l-.5 .3-.2 .4M106.9 223.9h-.8M106.9 223l.1 .3M106.9 223.9l-.8 .1M107 222.2h-.9v1.6l.4 .2M107 223.6l-.1 .3M107 223.3v.3M108.1 233.3h-.7M113.4 232.8l-.8 .1M117.8 231.9l-.7 .2M122.8 230.3l-.6 .2M126.9 228.5l-.5 .3"/>
<path d="M131.6 225.9l-.7 .4M135.2 223.3l-.5 .4M138.7 220.3a46.1 46.1 0 0 1-45.5 11.1"/>
<circle cx="117.4" cy="155.5" r="1.41"/>
<circle cx="106.5" cy="187.3" r="43.9"/>
<circle cx="106.5" cy="187.3" r="2.24"/>
<circle cx="106.5" cy="187.3" r="1.31"/>
<circle cx="106.5" cy="187.3" r="46.9"/>
<circle cx="106.6" cy="187.3" r="43.1"/>
</g>
<g fill="none" stroke="#000" stroke-width=".25" stroke-dasharray="2 2 2 2 2 2 2">
<path d="M72.7 156l-1.6 1.9M74.5 154.3l-1.8 1.7M76 154.8l-2.1 2.1-2.8 3.4-3.6 5.5-1.7 3.4-1.3 3.1-1.6 5.8M80.1 149.6l-2 1.5M82.1 148.3l-2 1.3M88.6 144.9l-2.2 1M90.9 144l-2.3 .9M91.1 145.9l2.9-1 3.1-.8 6.7-.9 3.3-.1 3.8 .2 4.3 .6 2.3 .6M91.7 147.3l2.9-1 3.1-.8 6.2-.8 3.1-.1 3.7 .2 3.6 .5 2.9 .7M98 142l-2.4 .6M100 143.2l-6.2 1.3-3.8 1.4-3.5 1.5-5.4 3.3-5.1 4.1M100.4 141.7l-2.4 .3"/>
<path d="M107.8 141.3h-2.5M110.2 141.4l-2.4-.1M117.2 146l3.5 1 2.9 1.2 5.5 2.9 3.9 2.7 2.2 1.9 3.6 3.7M117.5 142.6l-2.4-.5M117.5 144.5l3.9 1.2 2.8 1.1 5.3 2.7 2.7 1.8 2.8 2.2 2 1.8 3 3.1M119.8 143.3l-2.3-.7M126.4 147.4l-5.1-2.2-3.1-1-4.3-.9-6-.6-4.4 .1-3.5 .4M126.7 145.9l-2.3-1M128.9 147l-2.2-1.1M134.9 151.1l-1.9-1.5M136.9 152.7l-2-1.6M138.8 159.4l1.9 2.3 2 3 3 5.5 2 5.9 .8 3.4 .5 3.3"/>
<path d="M140 158.4l2.2 2.8 1.7 2.5 3.2 5.9 1.1 2.8 1.1 3.9 1.2 6.4M142 157.9l-1.7-1.8M143.5 159.9l-1.5-2M61.1 180l-.4 2.4M62.8 172.8l-.7 2.4M62.9 178.1l-.7 4.3-.2 4.9M63.7 170.5l-.9 2.3M66.9 163.9l-1.2 2.2M68.2 161.8l-1.3 2.1M70.3 162.1l2.6-3.5 1.6-1.8 2.6-2.5 2.7-2.2 4.5-3 3.8-2 3-1.2M71.5 162.9l3.4-4.3 3-2.9 2.2-1.9 3.2-2.3 2.9-1.7 3.3-1.6 2.2-.9M108 160l-.3-.1"/>
<path d="M145.6 165.8l-3.1-4.8-2.6-3.3-1.8-2-2.6-2.4-2.6-2-3.2-2.1-3.3-1.8M147.4 166.1l-1.2-2.2M148.5 168.3l-1.1-2.2M150.9 175.2l-.7-2.4M151.5 177.5l-.6-2.3M60.5 187.3l.1 2.4M61.1 194.6l.4 2.4M61.5 197l.6 2.4M62 187.3l.3 6 .7 3.8 .8 2.9 1.1 3.3 1.7 3.8 1.5 2.9 1.8 2.7M62.3 187.3l.4-5.4 .5-3.3 1-3.9 .8-2.6 1.6-3.7 1.9-3.6 1.8-2.7M63.3 196.4l-.7-4-.3-5.1M63.9 187.3l.4-5.8 .5-3.3 1-3.5 2.4-6.1 1.6-3 1.7-2.7"/>
<path d="M64.8 196.1l-.7-4.1-.2-4.7M149 182.8l.2 6.3-.4 4.2-.5 2.8-1.6 5.6-1 2.6-1.8 3.6M150.5 182.7l.2 4.3v3l-1 6.7-.9 3.4-1 3.1-2.6 5.4M150.9 191.9l.2-3.5v-3.3l-.2-2.7-.6-3.8-1.7-6.1-1.3-3.3-1.7-3.4M151.5 197l.5-2.4M152 194.6l.3-2.4M152.5 184.8l-.2-2.4M152.6 187.3l-.1-2.5M63.7 204l.9 2.3M64.6 206.3l1.1 2.2M68.2 212.7l1.4 2.1M69.6 214.8l1.5 1.9"/>
<path d="M69.9 212.7l4 4.9 2.3 2.4 3.5 2.9 5.3 3.5 3.5 1.6 2.5 1.1M76.3 219.5l-2.3-2.3-2.8-3.4-2.8-4.3-2.2-4.1-1.2-3-1.7-6M77.3 218.4l-4.1-4.4-3.4-5-1.6-3-1.7-3.9-1-3.2-.7-2.8M140.3 216.4l1.9-2.3 2-3 1.8-3 1.3-2.7 1.3-3.3 .9-2.9 1-4.6 .4-2.7M143.5 214.7l1.4-2M143.9 207.9l-1.6 2.7-2.4 3.4-3.9 4.2-3 2.6-2.8 2-4.7 2.7M144.9 212.7l1.3-2M145.2 208.6l-1.9 3.2-1.7 2.4-2.5 3-2.1 2.1-2 1.8-3.2 2.5-3.2 2-2.5 1.3M148.5 206.3l.9-2.3M149.4 204l.8-2.3M74.5 220.3l1.7 1.7M76.2 222l1.9 1.5"/>
<path d="M82.1 226.3l2.1 1.2M84.2 227.5l2.2 1.1M90.9 230.5l2.3 .9M91 229.1l2.8 .9 3.8 1 2.7 .4 4 .4 6.3-.1 3.6-.5 3.4-.7M93.2 231.4l2.4 .6M100.1 231l-3-.5-3.1-.8-3.4-1.2-3.2-1.4-3.1-1.6-2.8-1.8-3.4-2.6-1.8-1.6M100.3 229.5l-5.4-1.2-3.2-1-3.9-1.7-4.5-2.5-3.2-2.3-2.8-2.4M100.4 232.9l2.5 .3M102.9 233.2l2.4 .1M110.2 233.1l2.4-.2M112.6 232.9l2.5-.4M117.6 230.5l5-1.6 3.8-1.7 2.8-1.5 3.7-2.4 2.6-2.1 2.6-2.4 2.2-2.4"/>
<path d="M119.8 231.4l2.4-.8M122.2 230.6l2.2-.9M125.5 225.5l-4.1 1.8-3.2 1-5.9 1.3-6.6 .4-5.4-.5M126.1 226.9l-2.9 1.3-4.1 1.5-3.9 .9-3.2 .5-6 .4-5.9-.5M128.9 227.5l2.1-1.2M131 226.3l2-1.4M136.9 221.9l1.8-1.6M138.7 220.3l1.6-1.8"/>
</g>
<g fill="#000">
<circle cx="236.8" cy="94.3" r=".17"/>
<circle cx="74.9" cy="104.1" r=".17"/>
<circle cx="236.8" cy="101.3" r=".17"/>
<circle cx="105.1" cy="159.4" r=".17"/>
<circle cx="105.4" cy="158.8" r=".17"/>
<circle cx="112.3" cy="154.6" r=".17"/>
<circle cx="106.2" cy="222.9" r=".17"/>
</g>
<path d="M53.5 94.6h.8l-.4 2.6zM152.6 101l2.4-1.1 .2 .8zM202.9 91.8h.9l-.4 2.6zM53.9 104.1l.4 2.6h-.8zM59.7 117.3l2.6-.4v.9zM118.6 104l.5 2.6h-.9zM118.2 101h.9l-.5 2.6zM149.5 101.3l2.6-.2-2.4 1.1zM150.8 116.9l2.6 .4-2.6 .5zM203.4 101.4l.4 2.6h-.9zM112 156l2.4-1.2 .3 .8zM106.1 222.9l-.4 2.7-.9-.3z" fill="#000"/>
<text font-size="5.6" x="231.9" y="273.3">95mm 4cav lid rnd</text>
<text font-size="5" x="273.5" y="284">Harskamp Holland</text>
<g font-size="4.4">
<text x="116.9" y="95.4" transform="rotate(-90 116.9 95.4)">0.45</text>
<text x="146.1" y="100.9" transform="rotate(-15 146.1 100.9)">0.45</text>
<text x="52.1" y="105" transform="rotate(-90 52.1 105)">6.95</text>
<text x="201.7" y="102.2" transform="rotate(-90 201.7 102.2)">3.50</text>
<text x="99.3" y="115.6">Ø94.24</text>
<text x="141.7" y="143">Logo blasted</text>
<text x="12.5" y="167.2">Engraving 0.1 mm deep</text>
<text x="291.4" y="187.2">Finish Inside:</text>
<text x="331.5" y="187.2">Mirror #8</text>
<text x="291.4" y="197">Finish Rim inside:</text>
<text x="291.4" y="192.1">Finish Outside:</text>
<text x="331.5" y="197">Tech. smooth #5</text>
<text x="331.5" y="192.1">Mirror #8</text>
<text x="291.4" y="202">Finish Rim outside: Mirror #7</text>
<text x="291.4" y="211.8">Flowdistance:</text>
<text x="331.5" y="211.8">53 mm</text>
<text x="291.4" y="221.7">Flowd./Wallth.:</text>
<text x="291.4" y="216.8">Wallthickness:</text>
<text x="331.5" y="221.7">117</text>
<text x="331.5" y="216.8">0.45 mm</text>
<text x="291.4" y="226.7">Mass:</text>
<text x="331.5" y="226.7">± 4.0 gr.</text>
<text x="291.4" y="231.6">Contents:</text>
<text x="331.5" y="231.6">-</text>
<text x="57.2" y="241">Cav nr. 3/4/5/6 in continuation of old products</text>
<text x="397.8" y="272.2">Thrace</text>
<text x="366.6" y="285.9">A130060</text>
<text x="396.7" y="286">999-V1</text>
</g>
<g font-size="3.5">
<text x="297.5" y="251.9">To be specify</text>
<text x="231.9" y="255.7">5-6-2013</text>
<text x="385.6" y="252.8">-</text>
<text x="231.9" y="261.1">1:1</text>
<text x="298.4" y="260.2">Shrinkage will be 1.8%</text>
<text x="231.9" y="266.7">Productdrawing</text>
</g>
<g font-size="3.1">
<text x="217.5" y="250.1">Engineer: HVW</text>
<text x="217.5" y="255.8">Date :</text>
<text x="217.8" y="260.9">Scale :</text>
<text x="218.2" y="266.9">Project:</text>
</g>
<g font-size="2.5">
<text x="286" y="249.5">Material:</text>
<text x="361.1" y="249.9">Quantity:</text>
<text x="285.8" y="257.6">Remarks:</text>
<text x="353" y="266.1">Client:</text>
<text x="327.3" y="280.1">Projection:</text>
<text x="352.7" y="280.1">Drawing no.:</text>
<text x="389.5" y="280.1">Posnr.:</text>
</g>
<text font-size="2.1" x="275.2" y="289">Tel.(31)318-452500 Fax.(31)318-456378</text>
<g font-size="1.9">
<text x="392.1" y="251.2">otherwise specified:</text>
<text x="392.1" y="249">Tolerances unless</text>
<text x="391.4" y="257.1">0.0</text>
<text x="391.4" y="255">0</text>
<text x="403.5" y="257.1">±0.05</text>
<text x="403.5" y="255">±0.5</text>
<text x="391.4" y="261.3">angles</text>
<text x="391.4" y="259.2">0.00</text>
<text x="403.5" y="261.3">±0° '30</text>
<text x="403.5" y="259.2">±0.005</text>
</g>
</svg>
